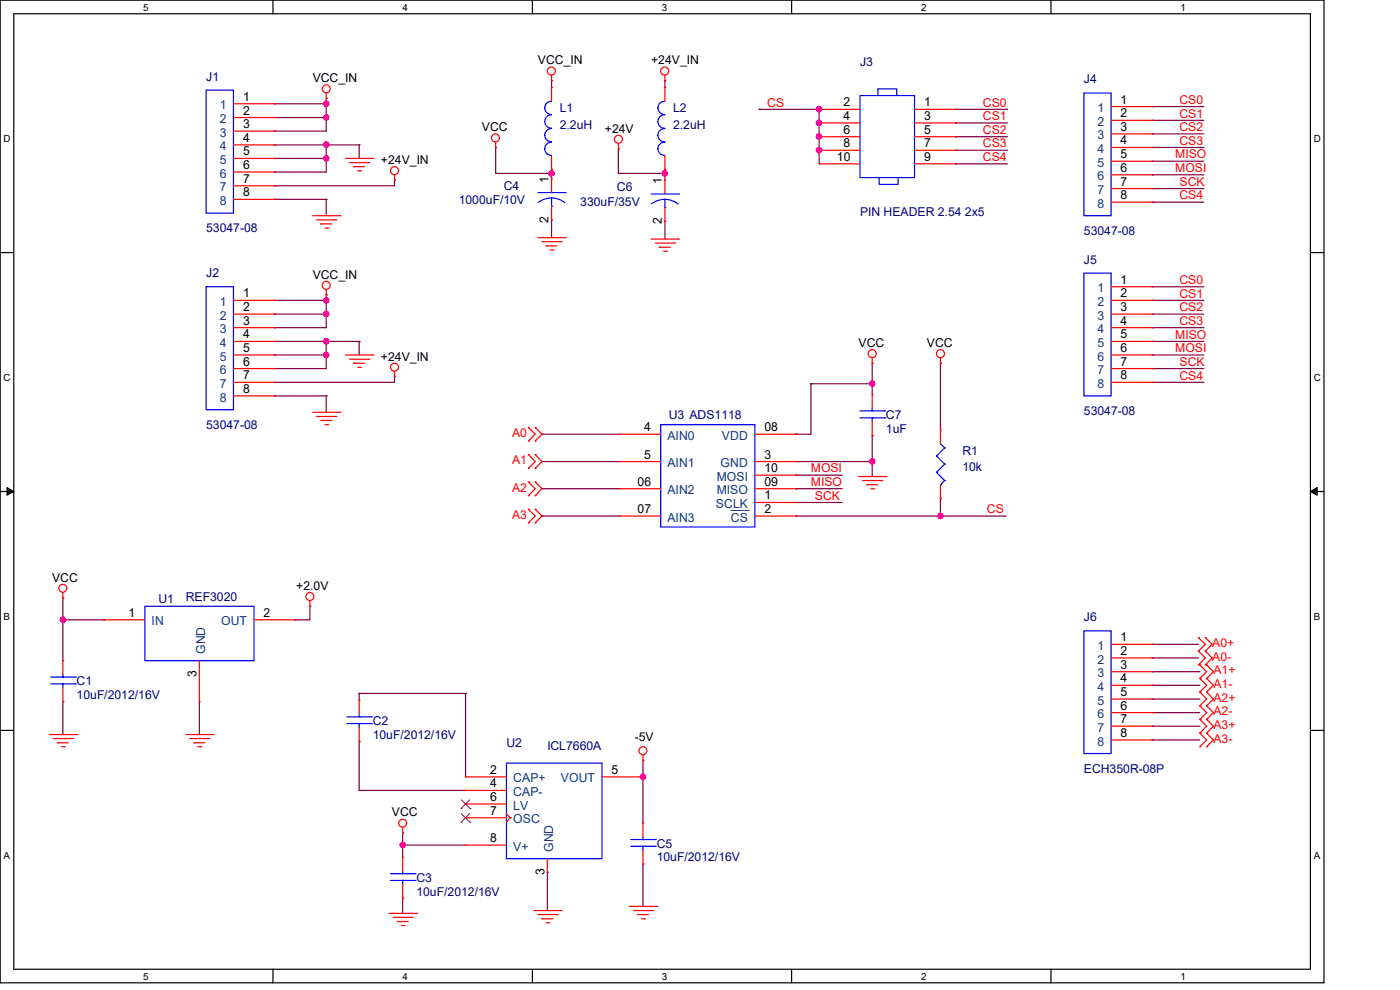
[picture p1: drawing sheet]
<svg xmlns="http://www.w3.org/2000/svg" width="297mm" height="210mm" viewBox="0 0 297 210" stroke-linecap="round" stroke-linejoin="round" font-family="sans-serif">
<path d="M0 0h280.9v208.5h-280.9zM2.9 2.9h275.1v202.7h-275.1z" fill="none" stroke="#000" stroke-width=".25"/>
<g fill="#fff">
<path d="M30.4 .3h1.1v2.4h-1.1z"/>
<path d="M30.4 205.9h1.1v2.3h-1.1z"/>
</g>
<path d="M57.9 0v2.9M57.9 205.6v2.9" fill="none" stroke="#000" stroke-width=".25"/>
<g fill="#fff">
<path d="M85.4 .3h1.1v2.4h-1.1z"/>
<path d="M85.4 205.9h1.1v2.3h-1.1z"/>
</g>
<path d="M112.9 0v2.9M112.9 205.6v2.9" fill="none" stroke="#000" stroke-width=".25"/>
<g fill="#fff">
<path d="M140.4 .3h1.2v2.4h-1.2z"/>
<path d="M140.4 205.9h1.2v2.3h-1.2z"/>
</g>
<path d="M167.9 0v2.9M167.9 205.6v2.9" fill="none" stroke="#000" stroke-width=".25"/>
<g fill="#fff">
<path d="M195.4 .3h1.2v2.4h-1.2z"/>
<path d="M195.4 205.9h1.2v2.3h-1.2z"/>
</g>
<path d="M223 0v2.9M223 205.6v2.9" fill="none" stroke="#000" stroke-width=".25"/>
<g fill="#fff">
<path d="M250.4 .3h1.2v2.4h-1.2z"/>
<path d="M250.4 205.9h1.2v2.3h-1.2z"/>
<path d="M.8 28.2h1.4v2.4h-1.4z"/>
<path d="M278.7 28.2h1.5v2.4h-1.5z"/>
<path d="M.8 78.9h1.4v2.3h-1.4z"/>
<path d="M278.7 78.9h1.5v2.3h-1.5z"/>
</g>
<path d="M0 53.6h2.9M278 53.6h2.9" fill="none" stroke="#000" stroke-width=".25"/>
<g fill="#fff">
<path d="M.8 129.6h1.3v2.3h-1.3z"/>
<path d="M278.7 129.6h1.4v2.3h-1.4z"/>
</g>
<path d="M0 104.3h2.9M278 104.3h2.9" fill="none" stroke="#000" stroke-width=".25"/>
<path d="M1.5 103.4l1.4 .9-1.4 .8zM278 104.3l1.4-.9v1.7z" fill="#000" stroke="#000" stroke-width=".21"/>
<g fill="#fff">
<path d="M.8 180.3h1.3v2.3h-1.3z"/>
<path d="M278.7 180.3h1.4v2.3h-1.4z"/>
</g>
<path d="M0 154.9h2.9M278 154.9h2.9" fill="none" stroke="#000" stroke-width=".25"/>
<g fill="none" stroke="#800040" stroke-width=".25">
<path d="M117 17.1h.1M117 17.1v1.4M141.1 17.1h.1M141.1 17.1v1.4M58.2 39.4h.1M58.2 33.6h.1M58.2 27.8h.1M58.2 22h.1M58.2 24.9h.1M58.2 30.7h.1M58.2 36.5h.1M58.2 33.6h11"/>
<path d="M58.2 30.7h18M58.2 22h11M58.2 24.9h11M69.2 20.9h.1M69.2 22h.1M69.2 33.6h.1M69.2 30.7h.1M69.2 24.9h.1M69.2 20.9v6.9h-11M69.2 30.7v5.8h-11M76.2 30.7h.1M76.2 30.7v2.9"/>
<path d="M83.7 38.2h.1M83.7 38.2v1.2h-25.5M105.2 36.8h.1M105.2 31.3h.1M105.2 36.8h11.8M105.2 31.3v5.5M117 36.8h.1M117 35.9h.1M117 35.9v2.1M131.2 36.8h.1M131.2 31.6h.1M131.2 36.8h9.9"/>
<path d="M131.2 31.6v5.2M141.1 36.8h.1M141.1 35.9h.1M141.1 35.9v2.3M161 23.2h.1M161 23.2h12.8M173.8 31.9h.1M173.8 23.2h.1M173.8 29h.1M173.8 26.1h.1M173.8 23.2v11.6M202.7 26.1h.1"/>
<path d="M202.7 23.2h.1M202.7 29h.1M202.7 31.9h.1M202.7 34.8h.1M202.7 26.1h11M202.7 23.2h11M202.7 29h11M202.7 31.9h11M202.7 34.8h11M244.4 22.6h.1M244.4 25.5h.1M244.4 28.4h.1"/>
<path d="M244.4 31.3h.1M244.4 34.2h.1M244.4 37.1h.1M244.4 22.6h11M244.4 25.5h11M244.4 28.4h11M244.4 31.3h11M244.4 34.2h11M244.4 37.1h11M58.2 42.3h.1M58.2 42.3h11M69.2 42.3h.1"/>
<path d="M69.2 42.3v3.5M117 46.7h.1M117 46.7v3.7M141.1 46.9h.1M141.1 46.9v3.8M244.4 42.9h.1M244.4 40h.1M244.4 42.9h11M244.4 40h11M58.2 75.3h.1M58.2 69.5h.1M58.2 63.7h.1"/>
<path d="M58.2 66.6h.1M58.2 72.4h.1M58.2 78.2h.1M58.2 75.3h11M58.2 72.4h18M58.2 63.7h11M58.2 66.6h11M69.2 62.6h.1M69.2 63.7h.1M69.2 75.3h.1M69.2 72.4h.1M69.2 66.6h.1"/>
<path d="M69.2 62.6v6.9h-11M69.2 72.4v5.8h-11M76.2 72.4h.1M76.2 72.4v2.9M83.7 79.9h.1M83.7 79.9v1.2h-25.5M185 77h.1M185 77v6.7M199.5 77h.1M199.5 77v14.2M244.4 60.8h.1M244.4 63.7h.1"/>
<path d="M244.4 66.6h.1M244.4 69.5h.1M244.4 72.4h.1M244.4 75.3h.1M244.4 78.2h.1M244.4 75.3h11M244.4 72.4h11M244.4 69.5h11M244.4 63.7h11M244.4 66.6h11M244.4 78.2h11M244.4 60.8h11"/>
<path d="M58.2 81.1h.1M58.2 84h.1M58.2 84h11M69.2 84h.1M69.2 84v3.5M115 92.1h.1M115 97.9h.1M115 92.1h16.5M115 97.9h16.5M168.8 97.9h.1M168.8 92.1h.1M168.8 97.9h16.2"/>
<path d="M172 81.4h.1M172 81.4v10.7h-3.2M172 81.4h13M185 97.9h.1M185 81.4h.1M185 92.4h.1M185 92.4v8.7M244.4 81.1h.1M244.4 81.1h11M115 103.7h.1M115 109.5h.1M115 103.7h16.5"/>
<path d="M115 109.5h16.5M168.8 106.6h.1M168.8 103.7h.1M168.8 100.8h.1M168.8 109.5h.1M168.8 103.7h9.9M168.8 109.5h44.6M168.8 106.6h9.9M168.8 100.8h9.9M199.5 109.5h.1M199.5 105.7h.1M199.5 105.7v3.8"/>
<path d="M13.3 131.5h.1M13.3 126.9h.1M13.3 131.5h8.7M13.3 126.9v13.3M22 131.5h.1M62.6 131.5h.1M65.7 128.6h.1M65.7 128.6v2.9h-3.1M244.4 136.7h.1M244.4 139.6h.1M244.4 136.7h9.9M244.4 139.6h9.9"/>
<path d="M13.3 148.8h.1M13.3 148.8v7M42.3 155.8h.1M42.3 148.8v7M76.2 147.1h.1M76.2 157.3h.1M76.2 147.1v1.5M76.2 157.3v10.4M76.2 147.1h22.6M98.8 147.1h.1M98.8 147.1v17.7M244.4 142.5h.1"/>
<path d="M244.4 145.4h.1M244.4 148.3h.1M244.4 151.2h.1M244.4 154.1h.1M244.4 157h.1M244.4 142.5h10.2M244.4 145.4h10.2M244.4 148.3h10.2M244.4 151.2h10.2M244.4 154.1h10.2M244.4 157h10.2M76.2 167.7h.1"/>
<path d="M76.2 167.7h22.6M85.4 179.3h.1M85.4 176.7h.1M85.4 176.7v5.2M85.4 179.3h13.4M136.4 164.8h.1M136.4 161.3h.1M136.4 161.3v13.3M85.4 190.5h.1M85.4 190.5v3.3M116.1 185h.1M116.1 185v8.2"/>
<path d="M136.4 183.3h.1M136.4 183.3v9"/>
</g>
<g fill="#f0f" stroke="#f0f" stroke-width=".25">
<circle cx="69.2" cy="33.6" r=".56"/>
<circle cx="69.2" cy="24.9" r=".56"/>
<circle cx="69.2" cy="75.3" r=".56"/>
<circle cx="69.2" cy="66.6" r=".56"/>
<circle cx="69.2" cy="63.7" r=".56"/>
<circle cx="69.2" cy="22" r=".56"/>
<circle cx="13.3" cy="131.5" r=".56"/>
<circle cx="136.4" cy="164.8" r=".56"/>
<circle cx="85.4" cy="179.2" r=".56"/>
<circle cx="69.2" cy="30.7" r=".56"/>
<circle cx="69.2" cy="72.4" r=".56"/>
<circle cx="173.7" cy="23.2" r=".56"/>
<circle cx="173.7" cy="31.9" r=".56"/>
<circle cx="199.5" cy="109.5" r=".56"/>
<circle cx="185" cy="97.9" r=".56"/>
<circle cx="185" cy="81.4" r=".56"/>
<circle cx="173.7" cy="29" r=".56"/>
<circle cx="173.7" cy="26.1" r=".56"/>
<circle cx="117" cy="36.8" r=".56"/>
<circle cx="141" cy="36.8" r=".56"/>
</g>
<g fill="none" stroke="#f00" stroke-width=".25">
<path d="M69.2 19.7v1.2M117 17.1h.1M117 18.5h.1M117 16v1.1M117 18.5v3M141.1 17.1h.1M141.1 18.5h.1M141.1 16v1.1M141.1 18.5v3M49.5 33.6h8.7M49.5 22h8.7M49.5 24.9h8.7"/>
<path d="M49.5 27.8h8.7M49.5 30.7h8.7M49.5 36.5h8.7M49.5 39.4h8.7M58.2 22h.1M58.2 24.9h.1M58.2 27.8h.1M58.2 30.7h.1M58.2 33.6h.1M58.2 36.5h.1M58.2 39.4h.1M69.2 20.9h.1"/>
<path d="M73.3 33.6h5.8M74.2 34.5h4M75 35.3h.1M75 35.3h2.3M75.9 36.2h.6M76.5 36.2h.1M78.2 34.5h.1M79.1 33.6h.1M83.7 38.2h.1M83.7 37.1v1.1M105.2 31.3h.1M105.2 30.1v1.2"/>
<path d="M117 35.9h.1M117 38h.1M117 33v2.9M117 38v2.9M131.2 31.6h.1M131.2 30.4v1.2M141.1 38.2h.1M141.1 35.9h.1M141.1 33v2.9M141.1 38.2v2.9M173.8 23.2h.1M173.8 26.1h.1"/>
<path d="M173.8 29h.1M173.8 31.9h.1M173.8 34.8h.1M173.8 23.2h8.7M173.8 26.1h8.7M173.8 29h8.7M173.8 31.9h8.7M173.8 34.8h8.7M194 23.2h8.7M194 26.1h8.7M194 29h8.7M194 31.9h8.7"/>
<path d="M194 34.8h8.7M202.7 23.2h.1M202.7 26.1h.1M202.7 29h.1M202.7 31.9h.1M202.7 34.8h.1M235.7 22.6h8.7M235.7 25.5h8.7M235.7 28.4h8.7M235.7 31.3h8.7M235.7 34.2h8.7M235.7 37.1h8.7"/>
<path d="M244.4 22.6h.1M244.4 25.5h.1M244.4 28.4h.1M244.4 31.3h.1M244.4 34.2h.1M244.4 37.1h.1M49.5 42.3h8.7M58.2 42.3h.1M66.3 45.8h5.8M67.2 46.7h4M68.1 47.5h.1M68.1 47.5h2.3"/>
<path d="M69 48.4h.5M69.5 48.4h.1M71.2 46.7h.1M72.1 45.8h.1M114.1 50.4h5.8M115 51.3h4M115.9 52.2h.1M115.9 52.2h2.3M116.7 53h.6M117 46.7h.1M117 43.7v3M117.3 53h.1"/>
<path d="M119 51.3h.1M119.9 50.4h.1M138.1 50.7h5.8M139 51.6h4.1M139.9 52.5h.1M139.9 52.5h2.3M140.8 53.3h.6M141.1 46.9h.1M141.1 44v2.9M141.4 53.3h.1M143.1 51.6h.1M143.9 50.7h.1"/>
<path d="M235.7 40h8.7M235.7 42.9h8.7M244.4 40h.1M244.4 42.9h.1M49.5 75.3h8.7M49.5 63.7h8.7M49.5 66.6h8.7M49.5 69.5h8.7M49.5 72.4h8.7M49.5 78.2h8.7M58.2 63.7h.1M58.2 66.6h.1"/>
<path d="M58.2 69.5h.1M58.2 72.4h.1M58.2 75.3h.1M58.2 78.2h.1M69.2 62.6h.1M69.2 61.4v1.2M73.3 75.3h5.8M74.2 76.2h4M75 77h.1M75 77h2.3M75.9 77.9h.6M76.5 77.9h.1"/>
<path d="M78.2 76.2h.1M79.1 75.3h.1M83.7 79.9h.1M83.7 78.8v1.1M185 77h.1M185 75.9v1.1M199.5 77h.1M199.5 75.9v1.1M235.7 75.3h8.7M235.7 63.7h8.7M235.7 66.6h8.7M235.7 69.5h8.7"/>
<path d="M235.7 72.4h8.7M235.7 78.2h8.7M235.7 60.8h8.7M244.4 60.8h.1M244.4 63.7h.1M244.4 66.6h.1M244.4 69.5h.1M244.4 72.4h.1M244.4 75.3h.1M244.4 78.2h.1M49.5 81.1h8.7M49.5 84h8.7"/>
<path d="M58.2 81.1h.1M58.2 84h.1M66.3 87.5h5.8M67.2 88.3h4M68.1 89.2h.1M68.1 89.2h2.3M69 90.1h.5M69.5 90.1h.1M71.2 88.3h.1M72.1 87.5h.1M112.1 90.7h.1M112.1 93.6h.1"/>
<path d="M112.1 96.4h.1M112.1 99.4h.1M112.1 90.7l1.4 1.4-1.4 1.5M112.1 96.4l1.4 1.5-1.4 1.5M113.5 93.6h.1M113.5 90.7h.1M113.5 99.4h.1M113.5 96.4h.1M113.5 90.7l1.5 1.4-1.5 1.5M113.5 96.4l1.5 1.5-1.5 1.5M131.5 92.1h.1M131.5 97.9h.1"/>
<path d="M131.5 97.9h8.7M131.5 92.1h8.7M160.1 97.9h8.7M160.1 92.1h8.7M168.8 97.9h.1M168.8 92.1h.1M185 83.7h.1M185 92.4h.1M185 83.7v2.9M185 89.5v2.9M199.5 91.2h.1M199.5 91.2v2.9"/>
<path d="M235.7 81.1h8.7M244.4 81.1h.1M112.1 102.2h.1M112.1 105.2h.1M112.1 108h.1M112.1 110.9h.1M112.1 102.2l1.4 1.5-1.4 1.5M112.1 108l1.4 1.5-1.4 1.4M113.5 105.2h.1M113.5 102.2h.1M113.5 110.9h.1M113.5 108h.1"/>
<path d="M113.5 102.2l1.5 1.5-1.5 1.5M113.5 108l1.5 1.5-1.5 1.4M131.5 109.5h.1M131.5 103.7h.1M131.5 103.7h8.7M131.5 109.5h8.7M160.1 103.7h8.7M160.1 106.6h8.7M160.1 109.5h8.7M160.1 100.8h8.7M168.8 106.6h.1M168.8 109.5h.1"/>
<path d="M168.8 100.8h.1M168.8 103.7h.1M182.2 101.1h5.8M183 101.9h4.1M183.9 102.8h.1M183.9 102.8h2.3M184.8 103.7h.5M185.3 103.7h.1M187.1 101.9h.1M188 101.1h.1M199.5 105.7h.1M199.5 102.8v2.9"/>
<path d="M13.3 126.9h.1M13.3 125.7v1.2M22 131.5h.1M22 131.5h8.7M53.9 131.5h8.7M62.6 131.5h.1M65.7 128.6h.1M65.7 127.4v1.2M235.7 136.7h8.7M235.7 139.6h8.7M244.4 136.7h.1M244.4 139.6h.1"/>
<path d="M254.3 138.1h.1M254.3 135.3h.1M254.3 135.3l1.4 1.4-1.4 1.4M254.3 138.1l1.4 1.5-1.4 1.5M255.7 138.1h.1M255.7 135.3h.1M255.7 135.3l1.5 1.4-1.5 1.4M255.7 138.1l1.5 1.5-1.5 1.5M10.5 155.8h5.8M11.3 156.7h4.1M12.2 157.6h.1M12.2 157.6h2.3"/>
<path d="M13 158.4h.6M13.3 140.2h.1M13.3 148.8h.1M13.3 140.2v2.9M13.3 146v2.8M13.6 158.4h.1M15.4 156.7h.1M16.3 155.8h.1M39.4 155.8h5.8M40.3 156.7h4M41.1 157.6h.1M41.1 157.6h2.4"/>
<path d="M42 158.4h.6M42.3 148.8h.1M42.3 140.2v8.6M42.6 158.4h.1M44.3 156.7h.1M45.2 155.8h.1M76.2 148.6h.1M76.2 157.3h.1M76.2 148.6v2.9M76.2 154.3v3M235.7 142.5h8.7M235.7 145.4h8.7"/>
<path d="M235.7 148.3h8.7M235.7 151.2h8.7M235.7 154.1h8.7M235.7 157h8.7M244.4 142.5h.1M244.4 145.4h.1M244.4 148.3h.1M244.4 151.2h.1M244.4 154.1h.1M244.4 157h.1M254.3 141.1h.1M254.6 143.9h.1"/>
<path d="M254.6 141.1h.1M254.6 146.8h.1M254.6 149.7h.1M254.6 152.6h.1M254.6 155.5h.1M254.6 158.4h.1M254.6 141.1l1.4 1.4-1.4 1.4M254.6 143.9l1.4 1.5-1.4 1.4M254.6 146.8l1.4 1.5-1.4 1.4M254.6 149.7l1.4 1.5-1.4 1.4M254.6 152.6l1.4 1.5-1.4 1.4M254.6 155.5l1.4 1.5-1.4 1.4"/>
<path d="M255.7 141.1h.1M256 143.9h.1M256 141.1h.1M256 146.8h.1M256 149.7h.1M256 152.6h.1M256 155.5h.1M256 158.4h.1M256 141.1l1.4 1.4-1.4 1.4M256 143.9l1.4 1.5-1.4 1.4M256 146.8l1.4 1.5-1.4 1.4M256 149.7l1.4 1.5-1.4 1.4"/>
<path d="M256 152.6l1.4 1.5-1.4 1.4M256 155.5l1.4 1.5-1.4 1.4M85.4 176.7h.1M85.4 175.5v1.2M98.8 170.6h.1M98.8 173.5h.1M98.8 179.3h.1M98.8 164.8h.1M98.8 167.7h.1M98.8 170.6h8.6M98.8 173.5h8.6M98.8 179.3h8.6"/>
<path d="M98.8 164.8h8.6M98.8 167.7h8.6M107.4 174.3h.1M107.4 172.6l.9 .9M108.3 173.5h.1M108.3 173.5l-.9 .8M127.7 164.8h8.7M136.4 161.3h.1M136.4 164.8h.1M136.4 174.6h.1M136.4 160.1v1.2M136.4 174.6v2.9"/>
<path d="M82.5 193.8h5.8M83.4 194.6h4.1M84.3 195.5h.1M84.3 195.5h2.3M85.2 196.3h.5M85.4 181.9h.1M85.4 190.5h.1M85.4 181.9v2.9M85.4 187.7v2.8M85.7 196.3h.1M87.5 194.6h.1M88.3 193.8h.1"/>
<path d="M113.2 193.2h5.8M114.1 194h4.1M115 194.9h.1M115 194.9h2.3M115.9 195.7h.5M116.1 185h.1M116.1 182.2v2.8M116.4 195.7h.1M118.2 194h.1M119 193.2h.1M133.5 192.3h5.8M134.4 193.2h4"/>
<path d="M135.3 194h.1M135.3 194h2.3M136.1 194.9h.6M136.4 183.3h.1M136.4 180.4v2.9M136.7 194.9h.1M138.4 193.2h.1M139.3 192.3h.1"/>
<circle cx="69.2" cy="18.8" r=".85"/>
<circle cx="117" cy="15.1" r=".85"/>
<circle cx="141" cy="15.1" r=".85"/>
<circle cx="83.7" cy="36.2" r=".85"/>
<circle cx="105.1" cy="29.3" r=".85"/>
<circle cx="131.2" cy="29.5" r=".85"/>
<circle cx="69.2" cy="60.5" r=".85"/>
<circle cx="83.7" cy="77.9" r=".85"/>
<circle cx="185" cy="75" r=".85"/>
<circle cx="199.5" cy="75" r=".85"/>
<circle cx="13.3" cy="124.8" r=".85"/>
<circle cx="65.7" cy="126.5" r=".85"/>
<circle cx="136.4" cy="159.3" r=".85"/>
<circle cx="85.4" cy="174.6" r=".85"/>
</g>
<g fill="none" stroke="#00f" stroke-width=".25">
<path d="M43.7 19.1h5.8v26.1h-5.8zM230 19.7h5.7v26.1h-5.7zM117 24.3a1.44 1.44 0 0 0-1.4 1.5 1.44 1.44 0 0 0 1.4 1.4M117 27.3a1.42 1.42 0 0 0-1.4 1.4 1.58 1.58 0 0 0 1.4 1.4 1.42 1.42 0 0 0-1.4 1.5 1.42 1.42 0 0 0 1.4 1.4M117 21.5a1.42 1.42 0 0 0-1.4 1.4 1.42 1.42 0 0 0 1.4 1.4M141.1 27.3a1.43 1.43 0 0 0-1.5 1.4 1.52 1.52 0 0 0 1.5 1.4 1.43 1.43 0 0 0-1.5 1.5 1.43 1.43 0 0 0 1.5 1.4M141.1 24.3a1.44 1.44 0 0 0-1.5 1.5 1.44 1.44 0 0 0 1.5 1.4M141.1 21.5a1.43 1.43 0 0 0-1.5 1.4 1.43 1.43 0 0 0 1.5 1.4M182.5 20.3h11.5v17.4h-11.5zM186.2 20.3v-1.5h4v1.5M186.5 37.7v1.4h4v-1.4M114.1 40.9h5.8"/>
<path d="M117 43.7h.1M117 42l1.5 .3 1.3 .7M117 42l-1.5 .2-1.3 .8M117 42v1.7M119.9 40.9h.1M138.1 41.1h5.8M141.1 44h.1M141.1 42.3l1.4 .3 1.4 .7M141.1 42.3l-1.6 .2-1.3 .8M141.1 42.3v1.7M143.9 41.1h.1M230 58h5.7v26h-5.7z"/>
<path d="M43.7 60.8h5.8v26.1h-5.8zM140.2 90.1h19.9v21.7h-19.9zM182.5 88.6h5.2M182.5 87.2h5.2M185 87.2h.1M185 88.6h.1M185 86.6v.6M185 88.6v.9M187.7 88.6h.1M187.7 87.2h.1M198.7 96.7h.1M198.7 96.7l1.7 1.8"/>
<path d="M199.5 94.1l.9 .9M200.4 95h.1M200.4 98.5h.1M200.4 95l-1.7 1.7M200.4 98.5l-1.7 1.7M198.7 100.2h.1M198.7 100.2l1.7 1.7M199.5 102.8h.1M200.4 101.9h.1M200.4 101.9l-.9 .9M30.7 128.6h23.2v11.6h-23.2zM230 133.8h5.7v26.1h-5.7z"/>
<path d="M10.8 145.1h5.2M10.8 143.6h5.2M13.3 143.6h.1M13.3 145.1h.1M13.3 143.1v.5M13.3 145.1v.9M16 145.1h.1M16 143.6h.1M73.6 153.5h5.2M73.6 152.1h5.2M76.2 152.1h.1M76.2 153.5h.1"/>
<path d="M76.2 151.5v.6M76.2 153.5v.8M78.8 153.5h.1M78.8 152.1h.1M107.4 161.9h20.3v20.3h-20.3zM133.8 179.5h5.2M133.8 178.1h5.2M136.4 178.1h.1M136.4 179.5h.1M136.4 177.5v.6M136.4 179.5v.9M139 179.5h.1"/>
<path d="M139 178.1h.1M82.8 186.8h5.3M82.8 185.3h5.3M85.4 185.3h.1M85.4 186.8h.1M85.4 184.8v.5M85.4 186.8v.9M88.1 186.8h.1M88.1 185.3h.1"/>
</g>
<path d="M155.1 108.3h3.6M158.7 108.3h.1" fill="none" stroke="#004080" stroke-width=".21"/>
<path d="M97.8 171.5h.1M97.8 174.4h.1M97.9 169.7l1.8 1.8M97.9 172.6l1.8 1.8M99.7 169.7l-1.9 1.8M99.7 172.6l-1.9 1.8M99.7 171.5h.1M99.7 174.4h.1" fill="none" stroke="#804000" stroke-width=".21"/>
<g font-size="2.6" fill="#000080">
<text x="43.7" y="17.1">J1</text>
<text x="182.5" y="13.9">J3</text>
<text x="230" y="17.7">J4</text>
<text x="118.7" y="23.8">L1</text>
<text x="142.8" y="23.8">L2</text>
<text x="118.7" y="27.3">2.2uH</text>
<text x="142.8" y="27.3">2.2uH</text>
<text x="106.9" y="40.3">C4</text>
<text x="130.9" y="40.6">C6</text>
<text x="97.3" y="43.2">1000uF/10V</text>
<text x="123.1" y="43.8">330uF/35V</text>
<text x="182.5" y="45.8">PIN HEADER 2.54 2x5</text>
<text x="43.7" y="49.3">53047-08</text>
<text x="230" y="49.8">53047-08</text>
<text x="43.7" y="58.8">J2</text>
<text x="230" y="55.9">J5</text>
<text x="141.9" y="88.9">U3 ADS1118</text>
<text x="188" y="88.9">C7</text>
<text x="230" y="88.1">53047-08</text>
<text x="43.7" y="91">53047-08</text>
<text x="188" y="91.8">1uF</text>
<text x="204.2" y="96.5">R1</text>
<text x="204.2" y="99.9">10k</text>
<text x="33.6" y="128">U1</text>
<text x="39.4" y="127.4">REF3020</text>
<text x="230" y="131.8">J6</text>
<text x="16.3" y="145.4">C1</text>
<text x="16.3" y="148.3">10uF/2012/16V</text>
<text x="79.1" y="153.8">C2</text>
<text x="79.1" y="156.7">10uF/2012/16V</text>
<text x="107.4" y="158.4">U2</text>
<text x="116.1" y="159">ICL7660A</text>
<text x="230" y="163.9">ECH350R-08P</text>
<text x="139.3" y="179.9">C5</text>
<text x="139.3" y="182.8">10uF/2012/16V</text>
<text x="88.3" y="187.1">C3</text>
<text x="88.3" y="190">10uF/2012/16V</text>
</g>
<g font-size="2.6">
<text x="66.3" y="17.4">VCC_IN</text>
<text x="114.1" y="13.6">VCC_IN</text>
<text x="138.1" y="13.6">+24V_IN</text>
<text x="51.6" y="21.4">1</text>
<text x="179" y="22.6">2</text>
<text x="196" y="22.6">1</text>
<text x="237.7" y="22">1</text>
<text x="51.6" y="24.3">2</text>
<text x="51.6" y="27.2">3</text>
<text x="102.2" y="27.9">VCC</text>
<text x="128.3" y="28.1">+24V</text>
<text x="179" y="25.4">4</text>
<text x="179" y="28.4">6</text>
<text x="196" y="25.4">3</text>
<text x="196" y="28.4">5</text>
<text x="237.7" y="24.9">2</text>
<text x="237.7" y="27.8">3</text>
<text x="51.6" y="30.1">4</text>
<text x="51.6" y="33">5</text>
<text x="51.6" y="35.9">6</text>
<text x="80.8" y="34.8">+24V_IN</text>
<text x="177.5" y="34.1">10</text>
<text x="179" y="31.2">8</text>
<text x="196" y="31.2">7</text>
<text x="196" y="34.1">9</text>
<text x="237.7" y="30.6">4</text>
<text x="237.7" y="33.6">5</text>
<text x="51.6" y="38.8">7</text>
<text x="51.6" y="41.7">8</text>
<text x="116.4" y="38.8" transform="rotate(-90 116.4 38.8)">1</text>
<text x="140.4" y="39.1" transform="rotate(-90 140.4 39.1)">1</text>
<text x="237.7" y="36.4">6</text>
<text x="237.7" y="39.4">7</text>
<text x="116.4" y="47.2" transform="rotate(-90 116.4 47.2)">2</text>
<text x="140.4" y="47.5" transform="rotate(-90 140.4 47.5)">2</text>
<text x="237.7" y="42.2">8</text>
<text x="66.3" y="59.1">VCC_IN</text>
<text x="51.6" y="63.1">1</text>
<text x="51.6" y="66">2</text>
<text x="237.7" y="60.2">1</text>
<text x="237.7" y="63.1">2</text>
<text x="237.7" y="66">3</text>
<text x="51.6" y="68.9">3</text>
<text x="51.6" y="71.8">4</text>
<text x="237.7" y="68.9">4</text>
<text x="237.7" y="71.8">5</text>
<text x="51.6" y="74.7">5</text>
<text x="51.6" y="77.6">6</text>
<text x="80.8" y="76.5">+24V_IN</text>
<text x="182.2" y="73.6">VCC</text>
<text x="196.6" y="73.6">VCC</text>
<text x="237.7" y="74.7">6</text>
<text x="237.7" y="77.6">7</text>
<text x="51.6" y="80.5">7</text>
<text x="51.6" y="83.4">8</text>
<text x="237.7" y="80.5">8</text>
<text x="136.7" y="91.5">4</text>
<text x="162.2" y="91.5">08</text>
<text x="136.7" y="97.3">5</text>
<text x="162.2" y="97.3">3</text>
<text x="162.2" y="100.2">10</text>
<text x="135.3" y="103">06</text>
<text x="162.2" y="106">1</text>
<text x="162.2" y="103">09</text>
<text x="135.3" y="108.8">07</text>
<text x="162.2" y="108.8">2</text>
<text x="11" y="123.4">VCC</text>
<text x="62.9" y="125.1">+2.0V</text>
<text x="27.3" y="130.9">1</text>
<text x="55.9" y="130.9">2</text>
<text x="237.7" y="136.1">1</text>
<text x="41.7" y="143.6" transform="rotate(-90 41.7 143.6)">3</text>
<text x="237.7" y="138.9">2</text>
<text x="237.7" y="141.9">3</text>
<text x="237.7" y="144.7">4</text>
<text x="237.7" y="147.7">5</text>
<text x="237.7" y="150.5">6</text>
<text x="237.7" y="153.4">7</text>
<text x="134.7" y="157.3">-5V</text>
<text x="237.7" y="156.3">8</text>
<text x="104" y="164.2">2</text>
<text x="104" y="167">4</text>
<text x="129.8" y="164.2">5</text>
<text x="83.1" y="173.2">VCC</text>
<text x="104" y="169.9">6</text>
<text x="104" y="172.8">7</text>
<text x="104" y="178.6">8</text>
<text x="115.5" y="185.6" transform="rotate(-90 115.5 185.6)">3</text>
</g>
<g font-size="2.6" fill="#004080">
<text x="46.7" y="23.2">1</text>
<text x="232.8" y="23.8">1</text>
<text x="46.7" y="26.1">2</text>
<text x="46.7" y="29">3</text>
<text x="232.8" y="26.7">2</text>
<text x="232.8" y="29.6">3</text>
<text x="46.7" y="31.9">4</text>
<text x="46.7" y="34.8">5</text>
<text x="232.8" y="32.5">4</text>
<text x="232.8" y="35.4">5</text>
<text x="46.7" y="37.7">6</text>
<text x="46.7" y="40.6">7</text>
<text x="232.8" y="38.3">6</text>
<text x="232.8" y="41.2">7</text>
<text x="46.7" y="43.5">8</text>
<text x="232.8" y="44.1">8</text>
<text x="46.7" y="64.9">1</text>
<text x="232.8" y="62">1</text>
<text x="232.8" y="64.9">2</text>
<text x="46.7" y="67.8">2</text>
<text x="46.7" y="70.7">3</text>
<text x="232.8" y="67.8">3</text>
<text x="232.8" y="70.7">4</text>
<text x="46.7" y="73.6">4</text>
<text x="46.7" y="76.5">5</text>
<text x="232.8" y="73.6">5</text>
<text x="232.8" y="76.5">6</text>
<text x="46.7" y="79.4">6</text>
<text x="46.7" y="82.3">7</text>
<text x="232.8" y="79.4">7</text>
<text x="232.8" y="82.3">8</text>
<text x="46.7" y="85.2">8</text>
<text x="141.6" y="93.3">AIN0</text>
<text x="153.2" y="93.3">VDD</text>
<text x="141.6" y="99.1">AIN1</text>
<text x="152.1" y="102">MOSI</text>
<text x="152.9" y="99.1">GND</text>
<text x="141.6" y="104.9">AIN2</text>
<text x="151.9" y="107.8">SCLK</text>
<text x="152.1" y="104.9">MISO</text>
<text x="141.6" y="110.7">AIN3</text>
<text x="155.1" y="110.7">CS</text>
<text x="32.2" y="132.7">IN</text>
<text x="46.9" y="132.7">OUT</text>
<text x="232.8" y="137.9">1</text>
<text x="43.5" y="138.7" transform="rotate(-90 43.5 138.7)">GND</text>
<text x="232.8" y="140.8">2</text>
<text x="232.8" y="143.7">3</text>
<text x="232.8" y="146.6">4</text>
<text x="232.8" y="149.5">5</text>
<text x="232.8" y="152.4">6</text>
<text x="232.8" y="155.2">7</text>
<text x="232.8" y="158.2">8</text>
<text x="108.9" y="166">CAP+</text>
<text x="119" y="166">VOUT</text>
<text x="108.9" y="171.7">LV</text>
<text x="108.9" y="168.9">CAP-</text>
<text x="108.9" y="174.7">OSC</text>
<text x="108.9" y="180.5">V+</text>
<text x="117.3" y="180.7" transform="rotate(-90 117.3 180.7)">GND</text>
</g>
<g font-size="2.6" fill="#f00">
<text x="162.8" y="22.6">CS</text>
<text x="208.5" y="22.6">CS0</text>
<text x="250.2" y="22">CS0</text>
<text x="208.5" y="25.5">CS1</text>
<text x="208.5" y="28.4">CS2</text>
<text x="250.2" y="24.9">CS1</text>
<text x="250.2" y="27.8">CS2</text>
<text x="208.5" y="31.3">CS3</text>
<text x="208.5" y="34.2">CS4</text>
<text x="249.3" y="33.6">MISO</text>
<text x="250.2" y="30.7">CS3</text>
<text x="249.3" y="36.5">MOSI</text>
<text x="250.2" y="39.4">SCK</text>
<text x="250.2" y="42.3">CS4</text>
<text x="250.2" y="60.2">CS0</text>
<text x="250.2" y="63.1">CS1</text>
<text x="249.3" y="71.8">MISO</text>
<text x="250.2" y="66">CS2</text>
<text x="250.2" y="68.9">CS3</text>
<text x="249.3" y="74.7">MOSI</text>
<text x="250.2" y="77.6">SCK</text>
<text x="250.2" y="80.5">CS4</text>
<text x="108.6" y="92.7">A0</text>
<text x="108.6" y="98.5">A1</text>
<text x="172" y="100.2">MOSI</text>
<text x="108.6" y="104.3">A2</text>
<text x="172" y="103.1">MISO</text>
<text x="172.9" y="106">SCK</text>
<text x="108.6" y="110.1">A3</text>
<text x="209.4" y="108.9">CS</text>
<text x="257.2" y="137.3">A0+</text>
<text x="257.2" y="140.2">A0-</text>
<text x="257.4" y="143.1">A1+</text>
<text x="257.4" y="146">A1-</text>
<text x="257.4" y="148.9">A2+</text>
<text x="257.4" y="151.8">A2-</text>
<text x="257.4" y="154.6">A3+</text>
<text x="257.4" y="157.6">A3-</text>
</g>
<g font-size="2.1">
<text x="30.4" y="2.2">5</text>
<text x="85.4" y="2.2">4</text>
<text x="140.4" y="2.2">3</text>
<text x="195.4" y="2.2">2</text>
<text x="250.4" y="2.2">1</text>
<text x=".8" y="30.1">D</text>
<text x="278.7" y="30.1">D</text>
<text x=".8" y="80.8">C</text>
<text x="278.7" y="80.8">C</text>
<text x=".8" y="131.5">B</text>
<text x="278.7" y="131.5">B</text>
<text x=".8" y="182.2">A</text>
<text x="278.7" y="182.2">A</text>
<text x="30.4" y="207.8">5</text>
<text x="85.4" y="207.8">4</text>
<text x="140.4" y="207.8">3</text>
<text x="195.4" y="207.8">2</text>
<text x="250.4" y="207.8">1</text>
</g>
</svg>
